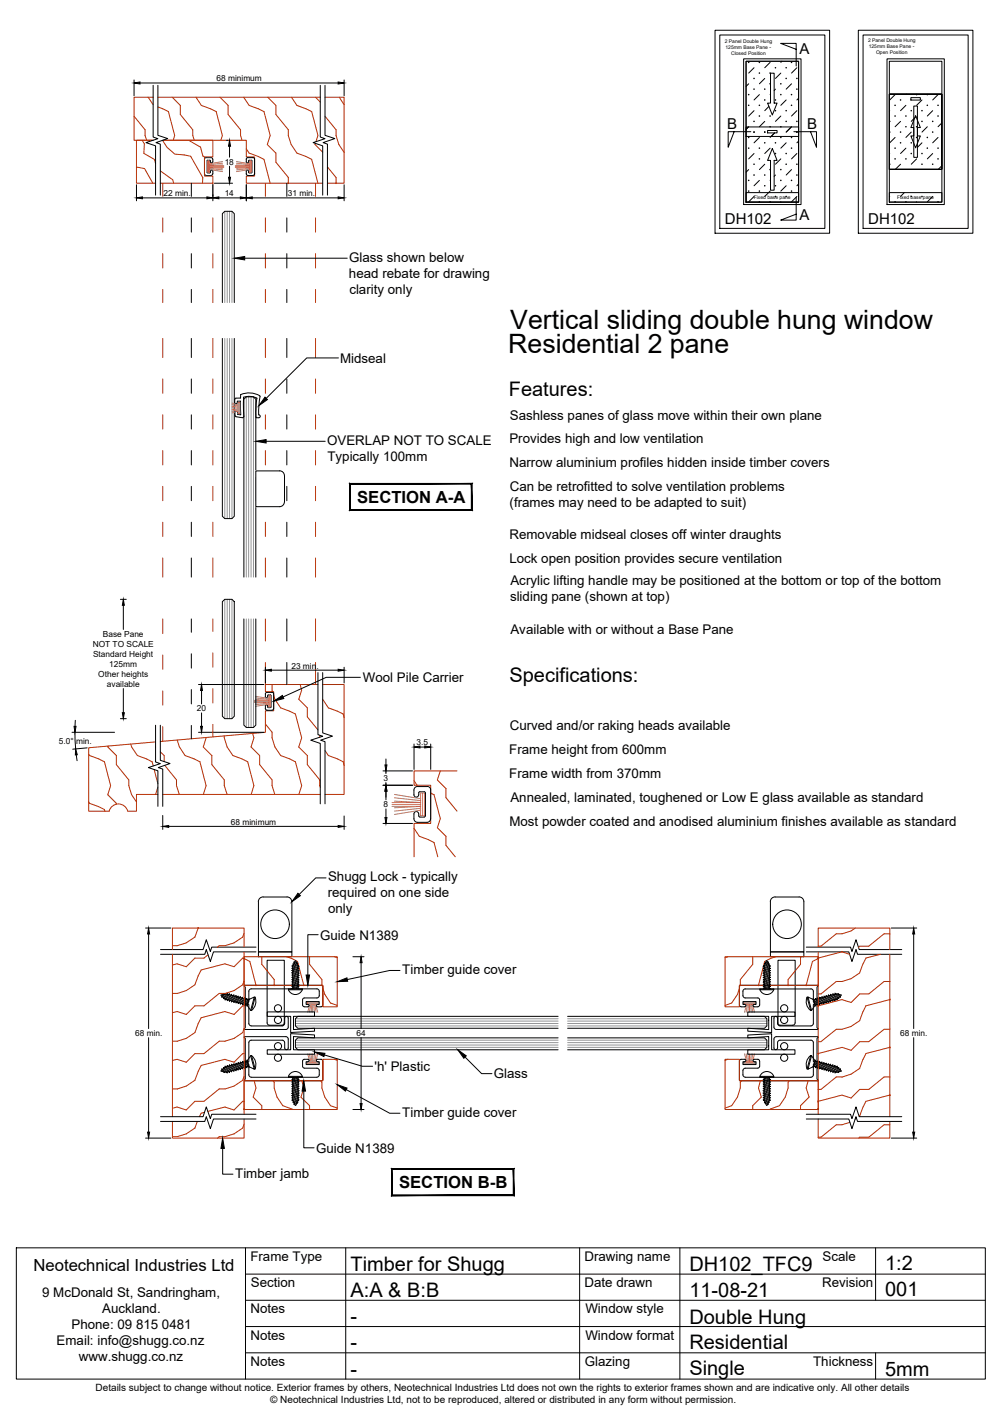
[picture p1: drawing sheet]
<svg xmlns="http://www.w3.org/2000/svg" width="210mm" height="297mm" viewBox="0 0 210 297" stroke-linecap="round" stroke-linejoin="round" font-family="sans-serif">
<!-- layer: APL Notes -->
<g fill="#000" stroke="#000" stroke-width=".21">
<path d="M98.7 101.4v5.4l.2 .1zM98.7 101.4l.2-.1v5.6zM73.4 101.4h25.3l.2-.1zM73.2 101.3h25.7l-25.5 .1zM73.2 101.3l.2 5.5v-5.4zM73.2 101.3l.2 5.5-.2 .1zM73.4 106.8l-.2 .1 25.5-.1zM73.2 106.9l25.5-.1 .2 .1z"/>
<path d="M107.5 245v5.3l.2 .2zM107.5 245l.2-.2v5.7zM82.2 245h25.3l.2-.2zM82 244.8h25.7l-25.5 .2zM82 244.8l.2 5.5v-5.3zM82 244.8l.2 5.5-.2 .2zM82.2 250.3l-.2 .2 25.5-.2zM82 250.5l25.5-.2 .2 .2z"/>
</g>
<!-- layer: Glass -->
<g fill="none" stroke="#939598" stroke-width=".21">
<path d="M47.1 44.3v19.1M47.6 44.3v19.1M48.1 44.3v19.1M48.6 44.3v19.1M47.1 70.9v37.7M47.6 70.9v37.7M48.1 70.9v37.7M48.6 70.9v37.7M51.6 83.1v37.8M52.1 83.1v37.8M52.6 83.1v37.8M53.1 83.1v37.8"/>
<path d="M47.1 125.5v25M47.6 125.5v25M48.1 125.5v25M48.6 125.5v25M51.6 129.7v22.7M52.1 129.7v22.7M52.6 129.7v22.7M53.1 129.7v22.7M61.9 213.9h55M61.9 214.4h55M61.9 214.9h55M61.9 213.4h55"/>
<path d="M61.9 218.9h55M61.9 218.4h55M61.9 217.9h55M61.9 219.4h55M118.9 213.9h41.7M118.9 214.4h41.7M118.9 214.9h41.7M118.9 213.4h41.7M118.9 218.9h41.7M118.9 218.4h41.7M118.9 217.9h41.7M118.9 219.4h41.7"/>
</g>
<g fill="none" stroke="#000" stroke-width=".21">
<path d="M46.6 70.9v37.2l.5 .5h1.5l.5-.5v-37.2M46.6 63.4v-18.6l.5-.5h1.5l.5 .5v18.6M58.6 98.6a1.01 1.01 0 0 1 1 1M58.6 98.6h-5v7.5h5M59.6 99.6v5.5M59.6 105.1a1.01 1.01 0 0 1-1 1M46.6 126l.5-.5h1.5l.5 .5v24l-.5 .5h-1.5l-.5-.5zM51.1 120.9v-37.3l.5-.5h1.5l.5 .5v37.3M51.1 129.7v22.2l.5 .5h1.5l.5-.5v-22.2M56 212h9.9v.9h-4.4v2.8l4.4-.3v.6l-5 .3v-3.4h-4.9zM56 219.9h4.9v-3.4l5 .3v.6l-4.4-.3v2.8h4.4v.9h-9.9zM116.9 212.9h-54.5l-.5 .5v1.5l.5 .5h54.5"/>
<path d="M116.9 217.4h-54.5l-.5 .5v1.5l.5 .5h54.5M118.9 212.9h41.2l.5 .5v1.5l-.5 .5h-41.2M118.9 217.4h41.2l.5 .5v1.5l-.5 .5h-41.2M156.6 212h9.9v.9h-4.9v3.4l-5-.3v-.6l4.4 .3v-2.8h-4.4zM156.6 216.8l5-.3v3.4h4.9v.9h-9.9v-.9h4.4v-2.8l-4.4 .3z"/>
<circle cx="58.2" cy="219.2" r=".75"/>
<circle cx="58.2" cy="213.7" r=".75"/>
<circle cx="58.2" cy="211.2" r=".75"/>
<circle cx="164.3" cy="211.2" r=".75"/>
<circle cx="164.3" cy="213.7" r=".75"/>
<circle cx="164.3" cy="219.2" r=".75"/>
<circle cx="58.2" cy="221.6" r=".75"/>
<circle cx="164.3" cy="221.6" r=".75"/>
</g>
<!-- layer: Text2 -->
<path d="M25.2 125.5h1.3M25.8 126.8v5.1M25.2 150.5h1.3M25.8 144.2v5.1" fill="none" stroke="#000" stroke-width=".21"/>
<path d="M25.8 125.5l.2 1.3h-.4zM25.6 149.3h.4l-.2 1.2z" fill="#000" stroke="#000" stroke-width=".21"/>
<!-- layer: AlumOutline -->
<g fill="none" stroke="#000" stroke-width=".21">
<path d="M40.1 38.4v2.7M60.1 38.4v2.7M40.1 45.6v3M40.1 53.1v3M60.1 45.6v3M60.1 53.1v3M40.1 60.6v2.8M40.1 70.9v4M40.1 79.4v3M60.1 60.6v2.8M60.1 70.9v4M60.1 79.4v3"/>
<path d="M40.1 86.9v3M40.1 94.4v3M60.1 86.9v3M60.1 94.4v3M40.1 101.9v3M40.1 109.4v3M40.1 116.9v4M60.1 101.9v3M60.1 109.4v3M60.1 116.9v4M40.1 129.7v2.7M40.1 137v3"/>
<path d="M60.1 129.7v4.6M60.1 138.8v4.6M40.1 144.4v3.1M40.1 152v2.8M51.2 215.5v.1M51.2 215.7h8.7M52.6 214.9h6.5M59.6 214.4l-.2 .4-.3 .1M59.6 218.4v-.3l-.5-.2-6.7 .1-.3 .4v4l-.3 .3 .3 .3 .1 2.4 .4 .3h1.3l12.5-.1 .4-.2 .1-1.1-.3-.5h-2.8M59.6 213.3v1.1M59.6 213.3a.37 .37 0 0 1 .4-.4 .37 .37 0 0 1 .4 .4M59.9 217.2h.2l.3 .5v1.8a.37 .37 0 0 1-.4 .4 .37 .37 0 0 1-.4-.4v-1.1"/>
<path d="M59.9 217.2h-8.7l.2 .3v8.5l-.2 .4h16.2l.2-.3M60.4 215.2l-.3 .4-.2 .1M60.4 213.3v1.9M63.8 209l-.4 .4v1.1l.4 .4M63.8 209h2.8l.3-.4-.1-1.2-.4-.3-14 .1-.3 .4v2.3l-.3 .2 .3 .3v4l.3 .4 .2 .1M67.6 210.5l-.3 .4h-.8l-.2-.3v-.1l.6-.1v-.6h-2.8v.6h.4l.2 .2-.2 .3h-.7M67.6 206.6l-.2-.2h-16.2l.2 .4v8.5l-.2 .2M67.6 206.7v3.8M156.1 207.1l-.4 .3-.1 .2v1l.3 .4h2.9M156.1 207.2h13.8M158.8 209l.3 .4M158.8 210.9h-.8l-.3-.3 .3-.2h.4v-.6h-2.8v.6l.6 .1v.3l-.9 .1-.4-.2 .1-4.2 16.3-.1 .1 .1-.3 .3v8.5l.3 .2"/>
<path d="M159.1 210.5l-.3 .4M159.1 209.4v1.1M162.1 213.3v1.9M162.1 213.3a.37 .37 0 0 1 .4-.4 .37 .37 0 0 1 .4 .4M162.1 215.2l.3 .4 .2 .1h8.7M162.9 213.3l.1 1.3 .4 .3M163.4 214.9h6.5M169.9 207.1l.4 .3 .1 2.5 .3 .2-.3 .3v4l-.3 .4-.2 .1M171.4 215.5l-.1 .1M63.8 221.9l-.4 .4v1.1l.4 .3M63.8 221.9l.9 .1v.1l-.2 .3M64.5 222.4h-.4v.6h2.8v-.6h-.4"/>
<path d="M67.6 222.3l-.2-.4h-.9l-.2 .2 .2 .3M67.6 222.3v3.9M156 222.4l.2-.3-.2-.2h-.9l-.2 .4v3.8l.2 .3 16.3-.1-.3-.3v-8.5l.2-.3h-8.7l-.4 .2-.1 .3v1.8a.38 .38 0 0 0 .4 .4 .38 .38 0 0 0 .4-.4l.1-1.4 .4-.2 6.7 .1 .3 .4v4l.3 .3-.3 .3-.1 2.4-.4 .3-13.8-.1-.4-.2-.1-1.1 .3-.5h2.9M156 222.4h-.4v.6h2.8v-.6h-.4M158.8 221.9l.3 .4M158.8 221.9l-1 .1-.1 .1 .3 .3M159.1 223.4l-.3 .3M159.1 222.3v1.1"/>
</g>
<!-- layer: Timber 1 -->
<g fill="none" stroke="#b82e00" stroke-width=".21">
<path d="M28.1 24.3l2.3 2.9v1.2l.3 1M28.6 35l1.7 .3 1.7 3.1M29.8 29.4l.4 .7-.1 2M30.2 32.1l2.2 1.3 .2 .9M31 20.4l1.1 1.5M32.1 20.4h-4v9h4h-3.5v9h4M33.1 22.4l2.2 1 1.3 5-.3 1M33.1 20.4h34M33.6 35.8l2.6 1.9 .2 .7M33.6 38.4h11v-1.5h-1.8v-4h1.8v-3.5h-10.5h17.5v3.5h1.7v4h-1.7v1.5h16M34.1 29.4l.9 1.4 1.6 1.5 3.3 .4 2.6 4.5-.1 1.2M34.1 38.4v2.7"/>
<path d="M36.1 20.4l1.7 1.7v1.9l2.6 3.2v1.2l.3 1M39.8 29.4v.2l2.2 1.2 .5 1.9 .3 .2M41.1 20.4l1.1 1.7 3.1 1.3 1.3 5-.3 1M44.6 38.4v2.7M46.1 20.4l1.7 1.7v1.9l2.6 3.2v1.2l.3 1M51 20.4l1.2 1.7 3.1 1.3 1.3 5-.6 1.9 1.8 1.8v1.9l2.6 3.2v1.2M51.6 31.2l.6 .9 3.1 1.3 1.3 5M55.6 38.4v2.7M56.1 20.4l1.7 1.7v1.9l2.6 3.2v1.2l.6 1.9 1.2 1.8 3.1 1.3 1.3 5M61.1 20.4l1.1 1.7 3.1 1.3 1.3 5-.4 1.3M66.1 30l-.1 .3 1.6 1.6M66.1 38.4v2.7"/>
<path d="M66.1 20.4l1 1M68.1 20.4h4v18h-3.5M68.1 24.3l2.3 2.9v1.2l.6 1.9 1.1 1.6M68.6 35l1.8 2.2v1.2M71.1 20.4l1 1.5M34.1 45.6v3M34.1 53.1v3M44.6 45.6v3M44.6 53.1v3M55.6 45.6v3M55.6 53.1v3M66.1 45.6v3"/>
<path d="M66.1 53.1v3M34.1 60.6v2.8M34.1 70.9v4M34.1 79.4v3M44.6 60.6v2.8M44.6 70.9v4M44.6 79.4v3M55.6 60.6v2.8M55.6 70.9v4M55.6 79.4v3M66.1 60.6v2.8M66.1 70.9v4"/>
<path d="M66.1 79.4v3M34.1 86.9v3M34.1 94.4v3M44.6 86.9v3M44.6 94.4v3M55.6 86.9v3M55.6 94.4v3M66.1 86.9v3M66.1 94.4v3M34.1 101.9v3M34.1 109.4v3M34.1 116.9v4"/>
<path d="M44.6 101.9v3M44.6 109.4v3M44.6 116.9v4M55.6 101.9v3M55.6 109.4v3M55.6 116.9v4M66.1 101.9v3M66.1 109.4v3M66.1 116.9v4M34.1 129.7v3M34.1 137.2v3M44.6 129.7v2.6"/>
<path d="M44.6 136.8v2.9M55.6 129.7v4.6M55.6 138.8v4.6M66.1 129.7v4.6M66.1 138.8v4.6M18.6 158l.2 .3 3.1 1.3 1.3 5-.6 1.9 1.8 1.8v.2M22.6 156.3v.2l1.8 1.8v1.9l2.6 3.2v1.2l.6 1.9 1 1.5M27.4 155.9l.2 .6 1.2 1.8 3.1 1.3 .2 .9M32.6 156.5h.1M32.6 155.4l-14 1.2v13.3h4.3M33.6 157.5l.8 .8v1.2M34.1 144.7v3"/>
<path d="M34.1 152.2v3.1M37.1 155l.5 1.5 1.2 1.8 3.1 1.3 1.3 5-.6 1.8M43.2 154.5l-.6 2 1.8 1.8v1.9l2.6 3.2v1.2l.6 1.8M44.6 144.3v3M44.6 151.8v2.6M47 154.1l.6 2.4 1.2 1.8 3.1 1.3 1.3 5-.6 1.8M52.9 153.6l.3 1-.6 1.9 1.8 1.8v1.9l2.6 3.2v1.2l.6 1.8M55.6 151.7l1.4 1.7v1.2l.6 1.9 1.2 1.8 3.1 1.3 1.3 5-.6 1.8M57 143.4l.1 1.5M57.3 145.7l.3 .8 1.2 1.8 3.1 1.3 1.3 5-.6 1.9 1.8 1.8v1.9l2.6 3.2 .1 1.5M62.9 143.4l.3 1.2-.6 1.9 1.8 1.8v1.9l2.2 2.7M66.6 143.4h-11v1.5h1.7v4h-1.7v4.5l-22 1.9"/>
<path d="M67 154v.4M67.6 143.4h4.5v23h-4M67.6 146.5l1.2 1.8 3.1 1.3 .2 .8M68.1 157.2l.7 1.1 3.1 1.3 .2 .8M18.6 168l.2 .3 3.1 1.3 .1 .4M22.9 169.9a2 2 0 0 1 1.9-1.5 2 2 0 0 1 1.9 1.5M32.3 161.2l.8 3M33.1 166.4h-4.5v3.5h-1.8M33.1 164.9l-.5 1.5M34.1 166.4h33M34.5 160.3l2.5 3.1v1.2l.6 1.8M86.7 173.5l1.1 1.7 3.1 1.3 .8 3"/>
<path d="M86.7 163.5l.7 1M90.2 166.1l.7 .4 1.3 5-.6 1.9 1.8 1.8v1.9l2 2.4M92.2 161.5l-.6 1.9 1.8 1.8v1.9l2.3 2.8M95.7 161.5h-9v3h3.5v8h-3.5v7M36.1 199.9v34M41.5 194.4l-.7 1.9-1.8 1.2-1.9 .6h-1M51.1 198.4v-4h-15v4.5M51.1 195.5l-.3 .8-1.8 1.2-1.9 .6h-1.2l-.3 .3M51.1 199.4v34M171.4 198.4v-4h15v4.5M171.4 198.2h.6M171.4 199.4v34"/>
<path d="M176.4 199.4l-5 1.3M176.4 199.4l1.6 .5M178.3 195l-1.9 .6h-1.2l-3.2 2.6M179.2 194.4l-.9 .6M179.3 199h.1M182 198.2h-1.9l-.3 .2M184.4 199.9l-3 .8-1.3 3.1-1.8 1.2-1.9 .6h-1.2l-3.2 2.6h-.6M186.4 195.6h-1.2l-3.2 2.6M186.4 199.9v34M43.6 200l-.9 .7h-1.9l-1.8 1.8-1.9-.6-1 .2M51.1 200.4h19.5v10.5h-3v-4.5h-16.5zM51.1 200.8l1.2 .6 1.3 5"/>
<path d="M51.1 200.7h-.3l-1.8 1.8-1.9-.6-5 1.3-1.3 3.1-1.8 1.2-1.9 .6h-1M51.1 210.7h-.3l-1.8 1.8-1.9-.6-5 1.3-1.3 3.1-1.8 1.2-1.9 .6h-1M51.1 205.5l-.3 .8-1.8 1.2-1.9 .6h-1.2l-3.2 2.6h-1.9l-1.8 1.8-1.9-.6-1 .2M51.1 215.5l-.3 .8-1.8 1.2-1.9 .6h-1.2l-3.2 2.6h-1.9l-1.8 1.8-1.9-.6-1 .3M54.8 200.4v1.6l2.6 3.2v1.2M60.1 200.4l2.2 1 1.3 5M64.8 200.4v1.6l2.6 3.2v1.2M67.6 207l.4 1.3 1.2 1.8 1.4 .5M70.1 200.4l.5 .2M151.9 200.4h19.5v6h-16.5v4.5h-3zM152.5 200.4l-.6 .2M154.9 207l-.4 1.3-1.2 1.8-1.4 .5"/>
<path d="M157.7 200.4v1.6l-2.6 3.2v1.2M162.5 200.4l-2.3 1-1.3 5M167.7 200.4v1.6l-2.6 3.2v1.2M171.4 200.8l-1.2 .6-1.3 5M171.4 218.2h.6M176.4 209.4l-5 1.3M178.3 215l-1.9 .6h-1.2l-3.2 2.6M182 218.2h-1.9l-1.8 1.8-1.9-.6-5 1.3M186.4 209.4l-5 1.3-1.3 3.1-1.8 1.2M186.4 219.4l-5 1.3-1.3 3.1-1.8 1.2-1.9 .6h-1.2l-3.2 2.6h-.6M186.4 205.6h-1.2l-3.2 2.6h-1.9l-1.8 1.8-1.9-.6M186.4 215.6h-1.2l-3.2 2.6"/>
<path d="M36.1 228.1h1M41.3 234.9l-.5 1.4-1.8 1.2-1.9 .6h-1M42.8 233l-.7 .2-.3 .7M47.1 228.1h-1.2l-3.2 2.6h-1.9l-1.8 1.8-1.9-.6-1 .3M51.1 226.4h16.5v-4.5h3v10.5h-19.5zM51.1 234.4v4h-15v-3.5M51.1 232.3l.2 .1M51.1 220.7h-.3l-1.8 1.8-1.9-.6-5 1.3-1.3 3.1-1.8 1.2-1.9 .6M51.1 230.7h-.3l-1.8 1.8-1.9-.6-3.6 .9M51.1 235.5l-.3 .8-1.8 1.2-1.9 .6h-1.2l-.3 .3M51.1 225.5l-.3 .8-1.8 1.2-1.9 .6M53.2 226.4l.4 1.5-.6 1.9 1.8 1.8v.8"/>
<path d="M57.2 226.4l.2 .3v1.2l.6 1.9 1.2 1.8 2.1 .8M63 229.8l1.8 1.8v.8M63.2 226.4l.4 1.5-.6 1.9M67.2 226.4l.2 .3v1.2l.6 1.9 1.2 1.8 1.4 .5M70.1 221.9l.5 .2M151.9 221.9h3v4.5h16.5v6h-19.5zM152.5 221.9l-.6 .2M155.3 226.4l-.2 .3v1.2l-.6 1.9-1.2 1.8-1.4 .5M159.3 226.4l-.4 1.5 .6 1.9-1.8 1.8v.8M165.3 226.4l-.2 .3v1.2l-.6 1.9-1.2 1.8-2.1 .8M169.3 226.4l-.4 1.5 .6 1.9-1.8 1.8v.8M171.4 234.4v4h15v-3.5"/>
<path d="M171.4 232.3l-.2 .1M176.4 229.4l-5 1.3M178 235.1l-1.6 .5h-1.2l-3.2 2.6h-.6M179.4 234.3l-.3 .1M186.4 229.4l-5 1.3-1.4 3.2M186.4 225.6h-1.2l-3.2 2.6h-1.9l-1.8 1.8-1.9-.6M186.4 235.6h-1.2l-3.2 2.6h-1.9l-.2 .2"/>
</g>
<!-- layer: Components -->
<g fill="none" stroke="#000" stroke-width=".21">
<path d="M43.2 33l-.4 .4 .1 3.2 .3 .2 1.2-.1a.86 .86 0 0 0 .1-1h-.3l-.1 .4M43.2 33h1M43.5 36.2h.5M44.1 33.7l-.6-.1-.1 .1v2.4l.1 .1M44.1 36.1l-.2 .1M44.2 33l.4 .4M44.6 33.4l-.1 .7h-.3l-.1-.4M51.6 33.4v.7h.2l.3-.2M51.9 33l-.3 .4M52 33h1M52.1 35.9l.1 .3M52.2 36.2h.5"/>
<path d="M52.8 36.1l-.2 .1M52.8 33.7l-.7-.1v.3M52.8 33.7v2.4M53 33l.3 .4v3.2l-.3 .2-1.2-.1a.86 .86 0 0 1-.2-1l.2-.1 .3 .3M49.2 84.3l.2 .3M49.4 84.6h.1M49.5 86.2l-.3 .2 .1 .8 1.5 .3 .3-.3M49.5 86.2h.1M49.5 86.2l.3 .2v.4M49.8 86.7v.1M49.8 86.8l.6 .1M50.3 84l-.6 .1v.3l-.3 .2"/>
<path d="M50.3 84l.1 2.9M50.4 82.7a4 4 0 0 1 4.1 .4l-.3 3.7M50.4 82.7v.7l-1.1 .1-.1 .9M54.2 86.9h.1M54.2 86.9l.3 .2-.1 .4h-.7l-.1-2.1 .2-2a3.4 3.4 0 0 0-2.8-.2l.1 4M55.6 145.4l.2-.3 1.2-.1 .3 .4v3.2l-.3 .2h-1l-.4-.4M55.6 147.9l.2-.3 .2 .1 .2 .5M55.6 145.9l.2 .2 .3-.2v-.3h.5l.2 .1v2.4l-.2 .1M55.6 145.4v.5M55.6 147.9v.5M56.2 148.2h.5M88 171.1h-.2l-.1-.6a.5 .5 0 0 0-.5-.5 .5 .5 0 0 0-.5 .5v1a.75 .75 0 0 0 .8 .8h2a.75 .75 0 0 0 .7-.8"/>
<path d="M88 165.8l-.3 .3M88 165.9l.9-.1 .2 .3M89.1 170.9l-.2 .2-.9 .1M89.1 166.1v4.8M90.2 165.5a.71 .71 0 0 0-.7-.8l-2 .1a.72 .72 0 0 0-.8 .7v1a.5 .5 0 0 0 .5 .5 .5 .5 0 0 0 .5-.5v-.4M90.2 165.5v6M46.8 208.3l-.5 .1 .2 .5 .5-.8-.5 .6M46.9 209.1l.3 .2M47.2 209.3v.2l.2-.2M47.4 209.3l.2 .1M47.4 208.2l-.6 .8-.2-.2M47.4 208.2l.2-.2v.3"/>
<path d="M47.4 208.2l-.4 .1M47.6 208.3l-.8 .9v-.2M47.6 208.3h.2M47.6 209.4v.2l.2-.1M47.8 208.3l.3-.1-.1 .2M47.8 208.3l-.6 1M47.8 209.5h.3M48 208.4l-.6 .9M48 208.4l.3 .1M48.1 209.5v.2l.2-.1M48.3 209.6h.2v.3l.2-.2M48.5 208.5l-.7 1"/>
<path d="M48.7 209.7l.3 .1v.2l.2-.2M48.8 208.6l-.3-.1v-.2l-.9 1.1M48.8 208.6l.2-.2-.1 .2 .3 .1 .3-.2-.8 1.2M48.8 208.6l-.7 .9M48.9 208.6l-.6 1M49.2 208.7l-.7 .9M49.2 209.8l.2 .1M49.4 208.8h.3l-.7 1M49.4 209.9v.2l.2-.2M49.6 209.9l.3 .1M49.7 208.8l.2-.2v.3M49.9 208.9h.2l.3-.1-.1 .2"/>
<path d="M49.9 208.9l-.7 .9M49.9 210v.2l.2-.1M50.1 210.1h.3M50.1 208.9l-.7 1M50.3 209l.3 .1M50.3 209l-.7 .9M50.4 210.1l-.1 .3 .3-.2M50.6 209.1l.2-.2v.2M50.6 210.2l.2 .1M50.6 209.1l-.7 .9M50.8 209.1l.2 .1M50.8 209.1l-.7 1"/>
<path d="M50.8 210.3v.2l.2-.2 .3 .1M51 209.2l.3-.2-.1 .2M51 209.2l-.6 .9M51.2 209.2l.3 .1M51.2 209.2l-.6 1M51.3 210.4v.2l.2-.2M51.5 209.3l.2-.1v.2h.3M51.5 210.4l.2 .1M51.5 209.3l-.7 1M51.7 209.4l-.7 .9M51.7 210.5v.2h.1M51.9 210.3l-.2 .2"/>
<path d="M52 209.4l-.7 1M52.1 209.5l-.6 .9M52.1 209.4l1.2-.5-.8 2.8-.7-1.1zM52.2 209.3l-.2 .1M52.5 211.7h.2M53.3 208.9h.1M53.4 208.9a2.34 2.34 0 0 1-.7 2.8M53.4 208.9l-.7 2.8M60.4 207.3a1.56 1.56 0 0 0 1.5 1 1.56 1.56 0 0 0 1.4-1M60.4 207.1h2.9v.2h-2.9zM61.3 202.8l1.1 .4 .2 .2h-.2v.3M61.3 203.5v.2l-.2 .1 .2 .1"/>
<path d="M61.3 202.3h-.2l.2 .2M61.3 202.8h-.2l.2 .2M61.3 204.7h-.2l.2 .2M61.3 205.2h-.2l.2 .2M61.3 205.6l-.2 .1 .2 .1M61.3 206.6h-.2l.2 .2M61.3 206.1h-.2l.2 .2v.3M61.3 206.1l1.1 .4 .2 .2h-.2v.3M61.3 203.9v.3h-.2l.2 .2M61.3 204.2l1.1 .4v-.3M61.3 203.5l1.1 .4M61.3 203.7l1.1 .4"/>
<path d="M61.3 203l1.1 .4M61.3 203.2l1.1 .5M61.3 202.5l1.1 .4M61.3 202.3l1.1 .4M61.3 203.2l-.2 .1 .2 .2M61.3 202.5v.3M61.3 203v.2M61.3 204.4v.3M61.3 204.9v.3M61.3 205.4v.2M61.3 205.8v.3M61.3 206.8v.2"/>
<path d="M61.3 207l-.2 .1h.1M61.3 205.4l1.1 .3M61.3 205.2l1.1 .4M61.3 204.9l1.1 .4M61.3 204.7l1.1 .4M61.3 205.8l1.1 .4M61.3 205.6l1.1 .4M61.3 206.3l1.1 .4M61.3 206.6l1.1 .4M61.3 206.8l1.1 .3M61.3 207l.3 .1M61.3 204.4l1.1 .4"/>
<path d="M61.5 201.9h-.2l.2 .2M61.5 202.1l.9 .3M61.5 202.1l-.2 .2M61.7 201.5l.5 .2M61.7 201.7l.5 .2M62.2 201.7l-.4-.4-.3 .3 .2 .1-.2 .2 .9 .3M62.2 201.7l.2 .2h-.2M62.2 201.9l.2 .3M62.4 202.2l.2 .2h-.2M62.4 202.7l.2 .2h-.2M62.4 203.7l.2 .2h-.2v.2l.2 .2-1.3-.4M62.4 204.6l.2 .2h-.2"/>
<path d="M62.4 204.8v.3l.2 .2h-.2M62.4 205.6l.2 .1h-.2M62.4 206l.2 .2h-.2M62.4 202.4v.3M62.4 202.9v.3M62.4 205.3v.3M62.4 205.7v.3M62.4 206.2v.2M62.4 207l.2 .1M159.2 207.3a1.56 1.56 0 0 0 1.4 1 1.56 1.56 0 0 0 1.5-1M159.2 207.2h2.9v.1h-2.9zM160.1 202.2l-.2 .2h.2"/>
<path d="M160.1 202.7l-.2 .2h.2M160.1 203.7l-.2 .2h.2v.2l-.2 .2 1.3-.4M160.1 204.6l-.2 .2h.2M160.1 204.8v.3l-.2 .2h.2M160.1 205.6l-.2 .1h.2M160.1 206l-.2 .2h.2M160.1 202.4v.3M160.1 202.9v.3M160.1 205.3v.3M160.1 205.7v.3M160.1 206.2v.2M160.1 207l-.2 .2"/>
<path d="M160.3 201.7l.4-.4 .3 .3-.2 .1 .2 .2-.9 .3M160.3 201.7l-.2 .2h.2M160.3 201.9l-.2 .3M160.8 201.5l-.5 .2M160.8 201.7l-.5 .2M161 201.9h.2l-.2 .2M161 202.1l-.9 .3M161 202.1l.2 .2M161.2 202.8l-1.1 .4-.2 .2h.2v.3M161.2 203.5v.2l.2 .1-.2 .1M161.2 202.3h.2l-.2 .2M161.2 202.8h.2l-.2 .2"/>
<path d="M161.2 204.7h.2l-.2 .2M161.2 205.2h.2l-.2 .2M161.2 205.6l.2 .1-.2 .1M161.2 206.6h.2l-.2 .2M161.2 206.1h.2l-.2 .2v.3M161.2 206.1l-1.3 .6h.2v.3M161.2 203.9v.3h.2l-.2 .2M161.2 204.2l-1.1 .4v-.3M161.2 203.5l-1.1 .4M161.2 203.7l-1.1 .4M161.2 203l-1.1 .4M161.2 203.2l-1.1 .5"/>
<path d="M161.2 202.5l-1.1 .4M161.2 202.3l-1.1 .4M161.2 203.2l.2 .1-.2 .2M161.2 202.5v.3M161.2 203v.2M161.2 204.4v.3M161.2 204.9v.3M161.2 205.4v.2M161.2 205.8v.3M161.2 206.8v.2M161.2 207l.2 .1-.1 .1M161.2 205.4l-1.1 .3"/>
<path d="M161.2 205.2l-1.1 .4M161.2 204.9l-1.1 .4M161.2 204.7l-1.1 .4M161.2 205.8l-1.1 .4M161.2 205.6l-1.1 .4M161.2 206.3l-1.1 .4M161.2 206.6l-1.1 .4M161.2 206.8l-1 .4M161.2 207l-.3 .2M161.2 204.4l-1.1 .4M169.1 208.9a2.34 2.34 0 0 0 .7 2.8M169.1 208.9l.7 2.8"/>
<path d="M169.3 208.9l1.1 .5 .3 1.2-.7 1.1zM169.3 208.9h-.2M170 211.7h-.2M170.3 209.3l.3 .1M170.4 209.5l.6 .9M170.6 209.4l.7 1M170.6 210.3l.2 .2M170.8 210.5v.2h-.1M170.9 209.4l.6 .9M171 209.3l-.2-.1 .1 .2h-.3M171 209.3l.7 1M171 210.4l-.2 .1"/>
<path d="M171.3 210.4v.2l-.3-.2M171.3 209.2l-.3 .1M171.3 209.2l.7 1M171.5 209.2l-.3-.2 .1 .2M171.5 209.2l.7 .9M171.7 210.3v.2l-.2-.2-.2 .1M171.8 209.1l-.3 .1M171.8 209.1l.6 1M172 209.1l-.3-.2 .1 .2M172 210.2l-.3 .1M172 209.1l.6 .9M172.2 210.1v.3l-.2-.2"/>
<path d="M172.2 209l-.2 .1M172.2 209l.7 .9M172.4 208.9l.7 1M172.4 210.1h-.2M172.6 210v.2l-.2-.1M172.7 208.9h-.3l-.2-.1v.2M172.7 208.9l.6 .9M172.9 208.8l-.3-.2 .1 .3M172.9 209.9l-.3 .1M173.1 209.9v.2l-.2-.2M173.1 208.8h-.2l.6 1M173.3 208.7l.7 .9"/>
<path d="M173.3 209.8l-.2 .1M173.6 208.6l.6 1M173.8 208.6l.2-.1v-.2l.2 .2 .7 .9M173.8 208.6l-.3-.2 .1 .2-.5-.1 .7 1.2M173.8 208.6l.6 .9M173.8 209.7l-.3 .1 .1 .2-.3-.2M174 208.5l.7 1M174.2 209.6h-.2v.3l-.2-.2M174.4 209.5l.1 .2-.3-.1M174.5 208.4l.7 .9M174.5 208.4l-.3 .1M174.7 208.3l-.3-.1 .1 .2"/>
<path d="M174.7 208.3l.7 1M174.7 209.5h-.3M174.9 209.4v.2l-.2-.1M175 208.3l.7 .9v-.2M175 208.3h-.3M175.1 208.2l.6 .8 .2-.2M175.1 208.2l-.2-.2 .1 .3M175.1 208.2l.4 .1M175.2 209.3l-.3 .1M175.4 209.3v.2l-.2-.2M175.6 209.1l-.2 .2M175.8 208.3l.4 .1-.1 .5-.6-.8 .5 .6"/>
<path d="M46.5 224.1l.5 .6-.5-.8-.2 .5 .5 .1M46.6 224l.2-.2 .6 .8M46.8 223.8v-.2l.8 1M47 224.5l.4 .1M47.2 223.5l.6 1M47.2 223.5l-.3 .2M47.4 223.5l-.2-.2v.2M47.4 223.5l.6 .9M47.6 224.6v.2l-.2-.2M47.6 223.4l.9 1.1v-.2l.3-.1M47.6 223.4l-.2 .1M47.8 223.4l-.2-.2v.2"/>
<path d="M47.8 223.4l.7 .9M47.8 224.5l-.2 .1M48 224.4l.1 .2-.3-.1M48.1 223.3l.7 .9M48.1 223.3l-.3 .1M48.3 223.2l.6 1M48.3 224.4h-.3M48.3 223.2l-.2-.1v.2M48.5 223.2l.7 .9M48.7 223.1l-.2-.2v.3h-.2M48.7 223.1l.8 1.2-.3-.2-.3 .1 .1 .2-.2-.2M49 223l.7 1-.3 .1"/>
<path d="M49.2 223l-.2-.2v.2l-.3 .1M49.2 223l.7 1M49.4 222.9l.7 1M49.4 222.9l-.2 .1M49.6 222.9l-.2-.2v.2M49.6 222.9l.7 .9M49.9 224v.2l-.2-.2M49.9 222.8l-.3 .1M49.9 222.8l.7 .9M50.1 222.7l-.2-.1v.2M50.1 222.7l.7 1M50.3 223.8l.1 .2-.3-.1-.2 .1"/>
<path d="M50.4 222.7h-.3M50.4 222.7l.6 .9M50.6 222.6l-.3-.2 .1 .3M50.6 223.7l-.3 .1M50.6 222.6l.6 1M50.8 223.7v.2l-.2-.2M50.8 222.6h-.2M50.8 222.6l.7 .9M51 222.5l.7 .9M51 223.6l-.2 .1M51.2 223.6l.1 .2-.3-.2M51.3 222.4l-.3 .1-.2-.2v.3"/>
<path d="M51.3 222.4l.7 1M51.5 222.4l-.2-.2v.2M51.5 223.5l-.3 .1M51.5 222.4l.6 .9M51.7 222.3l-.2 .1M51.7 222.3l.2 .3M51.8 222.2l-.1-.1v.2M52 223.4h-.3v.3l-.2-.2M52 223.4l.2 .1M52.5 221.2l.8 2.8-1.2-.6-.3-1.2zM52.7 221.1a2.34 2.34 0 0 1 .7 2.8M52.7 221.1l.7 2.8"/>
<path d="M52.7 221.1l-.2 .1M53.4 223.9l-.1 .1M60.4 225.5a1.56 1.56 0 0 1 1.5-1 1.56 1.56 0 0 1 1.4 1M60.4 225.5h2.9v.2h-2.9zM61.2 225.7h-.1l.2 .1M61.3 228.9l-.2 .2h.2v.2M61.3 230.3l-.2 .2h.2M61.3 229.8l-.2 .2h.2M61.3 228.9l1.3-.4-.2 .2v.3h.2l-.2 .2M61.3 227.9l-.2 .2h.2M61.3 227.4l-.2 .2 .2 .1M61.3 227l-.2 .1 .2 .1"/>
<path d="M61.3 226l-.2 .2h.2M61.3 226.2v.3l-.2 .2h.2M61.3 228.4l-.2 .2h.2v.3M61.3 225.8v.2M61.3 226.7v.3M61.3 227.2v.2M61.3 227.7v.2M61.3 228.1v.3M61.3 229.6v.2M61.3 230v.3M61.3 229.3l-.2 .2 .2 .1M61.3 230.5l.2 .2"/>
<path d="M61.5 230.7l-.2 .2h.2M61.6 225.7l-.3 .1M62.2 230.9h.2l-.2 .2M62.2 231.1l-.5 .2M62.2 230.9l-.5 .2M62.4 225.7l-1.1 .3M62.4 230.6l-.9 .3 .2 .2-.2 .2 .4 .2 .3-.4M62.4 229.2v.2h.2l-.2 .2-1.1 .4M62.4 230.4h.2l-.2 .2M62.4 229.9h.2l-.2 .2M62.4 228h.2l-.2 .2M62.4 227.5h.2l-.2 .2v.3"/>
<path d="M62.4 227.1h.2l-.2 .2M62.4 226.6h.2l-.2 .2M62.4 225.8v.3h.2l-.2 .2-1.1 .4M62.4 228.5v-.3l-1.1 .4M62.4 226.4v.2M62.4 226.8v.3M62.4 227.3v.2M62.4 229.6v.3M62.4 230.1v.3M62.4 229l-1.1 .3M62.4 228.7l-1.1 .4M62.4 230.4l-.9 .3"/>
<path d="M62.4 229.4l-1.1 .4M62.4 229.2l-1.1 .4M62.4 229.9l-1.1 .4M62.4 230.1l-1.1 .4M62.4 230.6l-.2 .3M62.4 227.1l-1.1 .3M62.4 227.3l-1.1 .4M62.4 227.5l-1.1 .4M62.4 227.7l-1.1 .4M62.4 226.6l-1.1 .4M62.4 226.8l-1.1 .4M62.4 226.1l-1.1 .4"/>
<path d="M62.4 225.8l-1.1 .4M62.4 228l-1.1 .4M62.6 225.7l-.2 .1M159.2 225.5a1.56 1.56 0 0 1 1.4-1 1.56 1.56 0 0 1 1.5 1M159.2 225.5h2.9v.2h-2.9zM159.9 225.7l.2 .1M160.1 230.6l.9 .3-.2 .2 .2 .2-.4 .2-.3-.4M160.1 229.2v.2h-.2l1.3 .6M160.1 230.4h-.2l.2 .2M160.1 229.9h-.2l.2 .2M160.1 228h-.2l.2 .2M160.1 227.5h-.2l.2 .2v.3"/>
<path d="M160.1 227.1h-.2l.2 .2M160.1 226.6h-.2l.2 .2M160.1 225.8v.3h-.2l1.3 .6M160.1 228.5v-.3l1.1 .4M160.1 226.4v.2M160.1 226.8v.3M160.1 227.3v.2M160.1 229.6v.3M160.1 230.1v.3M160.1 229l1.1 .3M160.1 228.7l1.1 .4M160.1 230.4l.9 .3"/>
<path d="M160.1 229.4l1.1 .4M160.1 229.2l1.1 .4M160.1 229.9l1.1 .4M160.1 230.1l1.1 .4M160.1 230.6l.2 .3M160.1 227.1l1.1 .3M160.1 227.3l1.1 .4M160.1 227.5l1.1 .4M160.1 227.7l1.1 .4M160.1 226.6l1.1 .4M160.1 226.8l1.1 .4M160.1 226.1l1.1 .4"/>
<path d="M160.1 225.8l1.1 .4M160.1 228l1.1 .4M160.2 225.7l1 .3M160.3 230.9h-.2l.2 .2M160.3 231.1l.5 .2M160.3 230.9l.5 .2M160.9 225.7l.3 .1M161 230.7l.2 .2h-.2M161.2 228.9l.2 .2h-.2v.2M161.2 230.3l.2 .2h-.2M161.2 229.8l.2 .2h-.2M161.2 228.9l-1.3-.4 .2 .2v.3h-.2l.2 .2"/>
<path d="M161.2 227.9l.2 .2h-.2M161.2 227.4l.2 .2-.2 .1M161.2 227l.2 .1-.2 .1M161.2 226l.2 .2h-.2M161.2 226.2v.3l.2 .2h-.2M161.2 228.4l.2 .2h-.2v.3M161.2 225.8v.2M161.2 226.7v.3M161.2 227.2v.2M161.2 227.7v.2M161.2 228.1v.3M161.2 229.6v.2"/>
<path d="M161.2 230v.3M161.2 229.3l.2 .2-.2 .1M161.2 230.5l-.2 .2M161.3 225.7h.1l-.2 .1M169.1 223.9l.2 .1M169.8 221.1a2.34 2.34 0 0 0-.7 2.8M169.8 221.1l-.7 2.8M169.8 221.1l.2 .1M170 221.2l-.7 2.8 1.1-.6M170 221.2l.7 1-.3 1.2M170.6 223.4h.3l-.1 .3 .2-.2M170.6 223.4l-.3 .1"/>
<path d="M170.7 222.2l.1-.1v.2M170.8 222.3l.2 .1M170.8 222.3l-.2 .3M171 223.5l.3 .1M171 222.4l.3-.2v.2M171 222.4l-.6 .9M171.3 222.4l.2 .1 .2-.2v.3M171.3 222.4l-.7 1M171.3 223.6l-.1 .2 .3-.2M171.5 223.6l.3 .1M171.5 222.5l-.6 .9M171.7 222.6h.3"/>
<path d="M171.7 222.6l-.7 .9M171.8 223.7l-.1 .2 .3-.2M172 222.6l.2-.2v.3M172 223.7l.2 .1M172 222.6l-.7 1M172.2 222.7h.2M172.2 222.7l-.7 .9M172.2 223.8v.2l.2-.1 .3 .1M172.4 222.7l.2-.1v.2M172.4 222.7l-.6 1M172.6 222.8l.3 .1M172.6 222.8l-.6 .9"/>
<path d="M172.7 224l-.1 .2 .3-.2M172.9 222.9l.2-.2v.2M172.9 222.9l-.7 .9M173.1 222.9l-.7 1M173.1 222.9l.2 .1M173.3 223l.3-.2-.1 .2 .3 .1M173.3 223l-.6 1M173.5 223l-.6 1 .2 .1M173.8 223.1l.2-.2v.3h.2M173.8 223.1l-.7 1.2 .2-.2 .3 .1-.1 .2 .3-.2M174 223.2l-.7 .9M174.2 223.2l-.6 1"/>
<path d="M174.2 224.4h.3M174.2 223.2l.3-.1-.1 .2M174.4 223.3l-.6 .9M174.4 223.3l.3 .1M174.5 224.4l-.1 .2 .3-.1M174.7 223.4l.2-.2v.2M174.7 223.4l-.7 .9M174.7 224.5l.3 .1M174.9 223.4l-.7 1-.2 .1v-.2l-.2-.1M174.9 223.4l.3 .1M175 224.6l-.1 .2 .2-.2M175.2 223.5l.2-.2v.2"/>
<path d="M175.2 223.5l-.7 .9M175.4 223.5l-.7 1M175.4 223.5l.2 .2M175.5 224.5l-.4 .1M175.7 223.8v-.2l-.7 1M175.9 224l-.2-.2-.6 .8M176 224.1l-.5 .6 .6-.8 .1 .5-.4 .1"/>
</g>
<!-- layer: WeatherStrip -->
<g fill="none" stroke="#b85c73" stroke-width=".21">
<path d="M43.5 33.7h.4v2.4h-.4zM43.7 33.7v2.4M43.9 34.9h3M43.9 35.5l2.7 .4M43.9 35.3l2.7 .3M46.6 34.6l-2.7 .1h3M46.6 33.9l-2.7 .4M46.6 34.2l-2.7 .3M46.9 35.1h-3l2.7 .1M49.3 34.9h3M49.3 35.1h3l-2.8 .1M49.5 34.6l2.8 .1h-3"/>
<path d="M49.5 33.9l2.8 .4M49.5 34.2l2.8 .3M52.3 33.7h.4v2.4h-.4zM52.3 35.5l-2.8 .4M52.3 35.3l-2.8 .3M52.5 33.7v2.4M48.6 84.4l1.3 .5M48.6 84.8l1.3 .3M48.6 85.1l1.3 .2M48.6 85.5h1.3M49.9 84.3h.4v2.4h-.4zM49.9 86.1l-1.3 .4"/>
<path d="M49.9 85.9l-1.3 .3M49.9 85.7l-1.3 .1M50.1 84.3v2.4M53.3 146.9h3M53.3 147.1h3l-2.8 .2M53.5 146.6l2.8 .1h-3M53.5 145.9l2.8 .4M53.5 146.2l2.8 .3M56.3 145.7h.4v2.4h-.4zM56.3 147.5l-2.8 .5M56.3 147.3l-2.8 .3M56.5 145.7v2.4"/>
<path d="M82.1 168.5h6M82.1 168.9h6l-5.5 .3M82.6 167.8l5.5 .3h-6M82.6 166.4l5.5 .9M82.6 167.1l5.5 .6M88.1 166.1h.8v4.8h-.8zM88.1 169.7l-5.5 .9M88.1 169.3l-5.5 .6M88.5 166.1v4.8M64.3 209.9h2.4v.4h-2.4zM64.3 210.1h2.4M64.9 210.3l-.4 1.8"/>
<path d="M65.1 210.3l-.3 1.8M65.3 210.3l-.1 1.8M65.5 210.3v1.8M65.7 210.3l.2 1.8M65.9 210.3l.3 1.8M66.1 210.3l.5 1.8M155.8 209.9h2.4v.4h-2.4zM155.8 210.1h2.4M156.4 210.3l-.4 1.8M156.6 210.3l-.3 1.8M156.8 210.3l-.1 1.8M157 210.3v1.8"/>
<path d="M157.2 210.3l.2 1.8M157.4 210.3l.3 1.8M157.6 210.3l.5 1.8M64.3 222.5h2.4v.4h-2.4zM64.3 222.7h2.4M64.5 220.8l.4 1.7M64.8 220.8l.3 1.7M65.2 220.8l.1 1.7M65.5 220.8v1.7M65.9 220.8l-.2 1.7M66.2 220.8l-.3 1.7M66.6 220.8l-.5 1.7"/>
<path d="M155.8 222.5h2.4v.4h-2.4zM155.8 222.7h2.4M156 220.8l.4 1.7M156.3 220.8l.3 1.7M156.7 220.8l.1 1.7M157 220.8v1.7M157.4 220.8l-.2 1.7M157.7 220.8l-.3 1.7M158.1 220.8l-.5 1.7"/>
</g>
<!-- layer: Glass -->
<g fill="#fff" stroke="#fff" stroke-width=".21">
<path d="M53.6 98.6h5.2zM53.6 98.6h5.2z"/>
<path d="M53.6 98.6l5.3 .1zM53.6 98.6l5.3 .1z"/>
<path d="M53.6 98.7l5.5 .1zM53.6 98.7l5.5 .1z"/>
<path d="M53.6 98.8l5.6 .1zM53.6 98.8l5.6 .1h-5.6z"/>
<path d="M53.6 98.9l5.8 .1-.2-.1zM53.6 98.9l5.8 .1h-5.8z"/>
<path d="M53.6 99l5.9 .1-.1-.1zM53.6 99l5.9 .1h-5.9z"/>
<path d="M53.6 99.1l5.9 .2v-.2zM53.6 99.1l5.9 .2h-5.9z"/>
<path d="M53.6 99.3l6 .2-.1-.2zM53.6 99.3l6 .2h-6z"/>
<path d="M53.6 99.5l6 .1v-.1zM53.6 99.5l6 .1h-6z"/>
<path d="M53.6 99.6l6 5.5v-5.5zM53.6 99.6l6 5.5h-6z"/>
<path d="M53.6 105.1l6 .2v-.2zM53.6 105.1l6 .2h-6z"/>
<path d="M53.6 105.3l5.9 .2 .1-.2zM53.6 105.3l5.9 .2h-5.9z"/>
<path d="M53.6 105.5l5.9 .1v-.1zM53.6 105.5l5.9 .1h-5.9z"/>
<path d="M53.6 105.6l5.8 .2 .1-.2zM53.6 105.6l5.8 .2h-5.8z"/>
<path d="M53.6 105.8l5.6 .1 .2-.1zM53.6 105.8l5.6 .1h-5.6z"/>
<path d="M53.6 105.9l5.5 .1 .1-.1zM53.6 105.9l5.5 .1h-5.5z"/>
<path d="M53.6 106h5.5zM53.6 106l5.3 .1z"/>
<path d="M53.6 106.1h5.3zM53.6 106.1h5.2z"/>
<path d="M53.6 106.1h5.2zM53.6 106.1h5z"/>
</g>
<!-- layer: Timber 1 -->
<g fill="#b82e00" stroke="#b82e00" stroke-width=".21">
<circle cx="70.4" cy="38.4" r=".08"/>
<circle cx="60.4" cy="38.4" r=".08"/>
<circle cx="63.6" cy="206.4" r=".08"/>
<circle cx="53.6" cy="206.4" r=".08"/>
<circle cx="67.4" cy="206.4" r=".08"/>
<circle cx="57.4" cy="206.4" r=".08"/>
<circle cx="51.1" cy="200.8" r=".08"/>
<circle cx="51.1" cy="232.3" r=".08"/>
<circle cx="41.5" cy="194.4" r=".08"/>
<circle cx="158.9" cy="206.4" r=".08"/>
<circle cx="168.9" cy="206.4" r=".08"/>
<circle cx="155.1" cy="206.4" r=".08"/>
<circle cx="165.1" cy="206.4" r=".08"/>
<circle cx="171.4" cy="200.8" r=".08"/>
<circle cx="171.4" cy="232.3" r=".08"/>
<circle cx="171.4" cy="200.7" r=".08"/>
<circle cx="171.4" cy="210.7" r=".08"/>
<circle cx="171.4" cy="220.7" r=".08"/>
<circle cx="171.4" cy="230.7" r=".08"/>
<circle cx="186.4" cy="209.4" r=".08"/>
<circle cx="186.4" cy="219.4" r=".08"/>
<circle cx="186.4" cy="229.4" r=".08"/>
</g>
<!-- layer: Dimensions -->
<g fill="none" stroke="#000" stroke-width=".21">
<path d="M28.1 16.7v3.4M29.3 17.4h41.5M72.1 16.7v3.4M28.6 38.7v3.4M44.6 38.7v3.4M44.9 38.4h3.8M47.5 29.4h.3M48.1 30.6v2.3M48.1 34.8v2.3M51.6 38.7v3.4M72.1 38.7v3.4M29.8 41.5h13.5"/>
<path d="M45.8 41.5h4.5M52.8 41.5h18M55.6 139.8v3.3M72.1 139.8v3.3M15.1 153.4h8.9M15.7 153.4l.2 3.5M15.8 150.9l-.1 1.2M16 158.1l.1 1.3M18.3 156.7l-3.1 .2M41.6 153.4h13.7M41.6 143.4h13.7M42.2 144.6v2.9"/>
<path d="M42.2 149.3v2.9M56.8 140.4h14M80.8 159v1.2M86.7 155.9v5.3M88 156.5h1M90.2 155.9v5.3M34.1 170.8v2.9M35.3 173.1h35.5M72.1 170.9v2.8M80.2 164.5h6.2M80.2 161.5h6.2M80.2 172.5h6.2"/>
<path d="M80.8 161.5v.5M80.8 163.9v.6M80.8 165.7v1.8M80.8 169.4v1.8M30.5 194.4h5.3M31.1 195.7v19.8M186.7 194.4h5.3M191.4 195.7v19.8M31.1 217.4v19.8M73.9 200.4h2.4M75.6 201.7v13.8M75.6 217.4v13.8"/>
<path d="M191.4 217.4v19.8M30.5 238.4h5.3M73.9 232.4h2.4M186.7 238.4h5.3"/>
</g>
<g fill="#000" stroke="#000" stroke-width=".21">
<path d="M28.1 17.4l1.2-.2v.4zM70.8 17.2l1.3 .2-1.3 .2zM47.9 37.1h.4l-.2 1.3zM48.1 29.4l.2 1.2h-.4zM28.6 41.5l1.2-.3v.4zM43.3 41.2l1.3 .3-1.3 .1zM44.6 41.5l1.2-.3v.4zM50.3 41.2l1.3 .3-1.3 .1zM51.6 41.5l1.2-.3v.4zM70.8 41.2l1.3 .3-1.3 .1zM15.8 156.9l.4 1.2h-.4zM15.5 152.2h.4l-.2 1.2z"/>
<path d="M42 152.2h.4l-.2 1.2zM42.2 143.4l.2 1.2h-.4zM55.6 140.4l1.2-.2v.4zM70.8 140.2l1.3 .2-1.3 .2zM86.7 156.5l1.3-.2v.4zM89 156.3l1.2 .2-1.2 .2zM34.1 173.1l1.2-.2v.4zM70.8 172.9l1.3 .2-1.3 .2zM80.8 164.5l.3 1.2h-.5zM80.6 160.2h.5l-.3 1.3zM80.6 171.2h.5l-.3 1.3zM31.1 194.4l.2 1.3h-.4z"/>
<path d="M191.4 194.4l.2 1.3h-.4zM75.6 200.4l.3 1.3h-.5zM30.9 237.2h.4l-.2 1.2zM75.4 231.2h.5l-.3 1.2zM191.2 237.2h.4l-.2 1.2z"/>
</g>
<!-- layer: Shugg Blocks -->
<g fill="none" stroke="#000" stroke-width=".21">
<path d="M32.1 17.9v10.8l1 .3-2.5 .9 2 .7v10.3M33.1 17.9v10.4l2 .7-2.4 .9 .9 .3v10.7M67.1 17.9v10.8l1 .3-2.5 .9 2 .7v10.3M68.1 17.9v10.4l2 .7-2.4 .9 .9 .3v10.7M32.6 151.9v7.7l1 .4-2.5 .8 2 .7v7.4M33.6 151.9v7.4l2 .6-2.4 .9 .9 .3v7.8M66.6 140.9v13l1 .3-2.5 .9 2 .6v12.7M67.6 140.9v12.6l2 .7-2.4 .9 .9 .3v13M53.6 199.4h-8.9l-.6 2-.9-2.5-.3 1h-9.3M53.6 198.4h-9.2l-.3 .9-.9-2.4-.7 2h-8.9M168.9 199.4h8.9l.7 2 .8-2.5 .3 1h9.3M168.9 198.4h9.3l.3 .9 .8-2.4 .7 2h8.9"/>
<path d="M53.6 234.4h-8.9l-.6 2-.9-2.5-.3 1h-9.3M53.6 233.4h-9.2l-.3 .9-.9-2.4-.7 2h-8.9M168.9 234.4h8.9l.7 2 .8-2.5 .3 1h9.3M168.9 233.4h9.3l.3 .9 .8-2.4 .7 2h8.9"/>
</g>
<!-- layer: TitleBlock -->
<g fill="none" stroke="#000" stroke-width=".21">
<path d="M149.8 6.3h24v42.6h-24zM150.8 7.3h22v40.5h-22zM155.8 12.3h12v30.5h-12zM156.3 12.8h11v15.8h-11zM156.3 12.8h11v29.5h-11zM156.8 17.6l-.5 .5M158 14.2l-1.2 1.1M159.1 19.8l-1.1 1.1M160.2 16.4l-1.1 1.2M161.3 13.1l-1.1 1.1M161.4 15.3h.8v6.3h.6l-1 2.5-1-2.5h.6zM161.4 19.7l-.1 .1"/>
<path d="M162.4 18.7l-.2 .3M163.6 15.3l-1.2 1.1M163.8 12.8l-.2 .3M165.8 17.6l-1.1 1.1M166.8 10.3l-3.3-1.2h3.3v4.7M166.9 14.2l-1.1 1.1M179.8 6.3h24v42.6h-24zM180.8 7.3h22v40.5h-22zM185.8 12.3h12v30.5h-12zM186.3 12.8h11v29.5h-11zM186.3 19.7h11v15.8h-11h11v-15.8h-11v15.8zM187.5 19.8l-1.1 1.1"/>
<path d="M189.9 19.7l-.1 .1M196.5 19.8l-1.1 1.1M153.8 27.6l-1.3 3.2v-3.2h4.8M156.3 26.6h11v15.7h-11zM156.8 26.6l-.5 .5M156.8 35.5l-.5 .6M158 23.2l-1.2 1.1M158 32.2l-1.2 1.1M159.1 28.8l-1.1 1.1M159.1 37.8l-1.1 1.1M160.2 25.4l-1.1 1.2M160.2 34.4l-1.1 1.1"/>
<path d="M160.8 27.3h2v.5h-2zM161.1 22.3l-.9 .9M161.3 31l-1.1 1.2M161.4 37.7l-.1 .1M161.8 31.1l1 2.5h-.6v6.2h-.8v-6.2h-.6zM162.3 27.8l-1 1M162.4 36.7l-.2 .2M163.6 24.3l-1.2 1.1M163.6 33.3l-1.2 1.1M164.7 20.9l-1.1 1.2M164.7 29.9l-1.1 1.1M164.7 38.9l-1.1 1.1"/>
<path d="M165.8 26.6l-1.1 1.1M165.8 35.5l-1.1 1.2M166.3 27.6h4.7v3.2l-1.2-3.2M166.9 23.2l-1.1 1.1M166.9 32.2l-1.1 1.1M167.3 20.6l-.4 .3M167.3 29.6l-.4 .3M167.3 38.6l-.4 .3M186.4 23.2l-.1 .1M186.4 32.2l-.1 .1M187.5 28.8l-1.1 1.1M188.7 25.4l-1.2 1.2"/>
<path d="M188.7 34.4l-1.1 1.1M189.8 22.1l-1.1 1.1M189.8 31l-1.1 1.2M190.8 20.5h2v.5h-2zM190.9 27.7l-1.1 1.1M191.4 22.2h.8v6.3h.6l-1 2.5-1-2.5h.6zM191.4 24.9l-.5 .5M191.8 24.2l1 2.5h-.6v6.3h-.8v-6.3h-.6zM191.9 24.4l-.3 .3M192 33.3l-1.1 1.1M193.1 20.9l-1.1 1.2M193.1 29.9l-.9 1"/>
<path d="M194.3 26.6l-1.2 1.1M195.4 23.2l-1.1 1.1M195.4 32.2l-1.1 1.1M196.5 28.8l-1.1 1.1M197.3 25.7l-.8 .9M197.3 34.7l-.7 .8M156.3 40.4h11v1.9h-11zM158 41.2l-1.2 1.1M161.3 40l-1.1 1.2M163.6 42.3h-.1M166.8 41.3v4.8h-3.3l3.3-1.2M166.9 41.2l-1.1 1.1"/>
<path d="M186.3 40.4h11v1.9h-11zM186.4 41.2h-.1M189.4 40.4l-.7 .8M192 42.3h-.1M195.4 41.2l-1.1 1.1"/>
</g>
<g fill="#000" stroke="#000" stroke-width=".21">
<circle cx="156.8" cy="19.8" r=".06"/>
<circle cx="156.8" cy="13.1" r=".06"/>
<circle cx="158" cy="16.4" r=".06"/>
<circle cx="158" cy="18.7" r=".06"/>
<circle cx="159.1" cy="13.1" r=".06"/>
<circle cx="159.1" cy="15.3" r=".06"/>
<circle cx="160.2" cy="18.7" r=".06"/>
<circle cx="161.3" cy="15.3" r=".06"/>
<circle cx="161.3" cy="17.6" r=".06"/>
<circle cx="162.4" cy="14.2" r=".06"/>
<circle cx="163.6" cy="17.6" r=".06"/>
<circle cx="163.6" cy="19.8" r=".06"/>
<circle cx="164.7" cy="16.4" r=".06"/>
<circle cx="164.7" cy="14.2" r=".06"/>
<circle cx="165.8" cy="13.1" r=".06"/>
<circle cx="165.8" cy="19.8" r=".06"/>
<circle cx="166.9" cy="16.4" r=".06"/>
<circle cx="166.9" cy="18.7" r=".06"/>
<circle cx="192" cy="19.8" r=".06"/>
<circle cx="194.3" cy="19.8" r=".06"/>
<circle cx="156.8" cy="28.8" r=".06"/>
<circle cx="156.8" cy="22.1" r=".06"/>
<circle cx="156.8" cy="37.8" r=".06"/>
<circle cx="156.8" cy="31" r=".06"/>
<circle cx="158" cy="27.7" r=".06"/>
<circle cx="158" cy="25.4" r=".06"/>
<circle cx="158" cy="34.4" r=".06"/>
<circle cx="158" cy="36.7" r=".06"/>
<circle cx="159.1" cy="24.3" r=".06"/>
<circle cx="159.1" cy="22.1" r=".06"/>
<circle cx="159.1" cy="31" r=".06"/>
<circle cx="159.1" cy="33.3" r=".06"/>
<circle cx="160.2" cy="20.9" r=".06"/>
<circle cx="160.2" cy="36.7" r=".06"/>
<circle cx="160.2" cy="29.9" r=".06"/>
<circle cx="160.2" cy="27.7" r=".06"/>
<circle cx="160.2" cy="38.9" r=".06"/>
<circle cx="161.3" cy="35.5" r=".06"/>
<circle cx="161.3" cy="24.3" r=".06"/>
<circle cx="161.3" cy="26.5" r=".06"/>
<circle cx="162.4" cy="38.9" r=".06"/>
<circle cx="162.4" cy="32.2" r=".06"/>
<circle cx="162.4" cy="20.9" r=".06"/>
<circle cx="162.4" cy="29.9" r=".06"/>
<circle cx="162.4" cy="23.2" r=".06"/>
<circle cx="163.6" cy="26.5" r=".06"/>
<circle cx="163.6" cy="28.8" r=".06"/>
<circle cx="163.6" cy="37.8" r=".06"/>
<circle cx="163.6" cy="35.5" r=".06"/>
<circle cx="164.7" cy="32.2" r=".06"/>
<circle cx="164.7" cy="23.2" r=".06"/>
<circle cx="164.7" cy="25.4" r=".06"/>
<circle cx="164.7" cy="34.4" r=".06"/>
<circle cx="165.8" cy="37.8" r=".06"/>
<circle cx="165.8" cy="28.8" r=".06"/>
<circle cx="165.8" cy="22.1" r=".06"/>
<circle cx="165.8" cy="31" r=".06"/>
<circle cx="166.9" cy="25.4" r=".06"/>
<circle cx="166.9" cy="34.4" r=".06"/>
<circle cx="166.9" cy="27.7" r=".06"/>
<circle cx="166.9" cy="36.7" r=".06"/>
<circle cx="186.4" cy="27.7" r=".06"/>
<circle cx="186.4" cy="34.4" r=".06"/>
<circle cx="186.4" cy="25.4" r=".06"/>
<circle cx="187.5" cy="31" r=".06"/>
<circle cx="187.5" cy="22.1" r=".06"/>
<circle cx="187.5" cy="33.3" r=".06"/>
<circle cx="187.5" cy="24.3" r=".06"/>
<circle cx="188.6" cy="27.7" r=".06"/>
<circle cx="188.6" cy="20.9" r=".06"/>
<circle cx="188.6" cy="29.9" r=".06"/>
<circle cx="189.8" cy="24.3" r=".06"/>
<circle cx="189.8" cy="26.5" r=".06"/>
<circle cx="189.8" cy="33.3" r=".06"/>
<circle cx="190.9" cy="23.2" r=".06"/>
<circle cx="190.9" cy="29.9" r=".06"/>
<circle cx="190.9" cy="32.2" r=".06"/>
<circle cx="192" cy="26.5" r=".06"/>
<circle cx="192" cy="28.8" r=".06"/>
<circle cx="193.1" cy="34.4" r=".06"/>
<circle cx="193.1" cy="25.4" r=".06"/>
<circle cx="193.1" cy="32.2" r=".06"/>
<circle cx="193.1" cy="23.2" r=".06"/>
<circle cx="194.3" cy="31" r=".06"/>
<circle cx="194.3" cy="22.1" r=".06"/>
<circle cx="194.3" cy="28.8" r=".06"/>
<circle cx="195.4" cy="34.4" r=".06"/>
<circle cx="195.4" cy="25.4" r=".06"/>
<circle cx="195.4" cy="27.7" r=".06"/>
<circle cx="196.5" cy="31" r=".06"/>
<circle cx="196.5" cy="22.1" r=".06"/>
<circle cx="196.5" cy="24.3" r=".06"/>
<circle cx="196.5" cy="33.3" r=".06"/>
<circle cx="156.8" cy="40" r=".06"/>
<circle cx="159.1" cy="42.3" r=".06"/>
<circle cx="159.1" cy="40" r=".06"/>
<circle cx="161.3" cy="42.3" r=".06"/>
<circle cx="162.4" cy="41.2" r=".06"/>
<circle cx="164.7" cy="41.2" r=".06"/>
<circle cx="165.8" cy="40" r=".06"/>
<circle cx="187.5" cy="42.3" r=".06"/>
<circle cx="189.8" cy="42.3" r=".06"/>
<circle cx="190.9" cy="41.2" r=".06"/>
<circle cx="193.1" cy="41.2" r=".06"/>
<circle cx="196.5" cy="42.3" r=".06"/>
</g>
<!-- layer: Components 3 -->
<g fill="none" stroke="#000" stroke-width=".21">
<path d="M54.1 188.9a.97 .97 0 0 1 1-1h5a1.01 1.01 0 0 1 1 1M54.1 188.9v10.5h7v-10.5M54.1 199.4h7v1h-7zM161.4 199.4h7v1h-7zM162.4 187.9a1.01 1.01 0 0 0-1 1M162.4 187.9h5a1.01 1.01 0 0 1 1 1v10.5h-7v-10.5M56 214.3l.2 .4 .3 .1h2.5l.3-.1 .2-.4M56 214.3v-13.1h3.6v13.1M163 214.3v.2l.5 .3h2.6l.4-.3 .1-.2M163 214.3v-13.1h3.6v13.1"/>
<circle cx="57.6" cy="193.6" r="3"/>
<circle cx="164.9" cy="193.6" r="3"/>
</g>
<!-- layer: Title Block -->
<g fill="none" stroke="#000" stroke-width=".21">
<path d="M51.3 54.1h21.4M70.9 75h-6.6l-8.5 8.4M55.7 92.4h12.4M75.5 141.9h-7.2l-9 4.1M66.6 195.8h-2.1v8.4M68.3 183.9h-2.2l-3.4 3.5M83.8 203.3h-2.2l-8.9 1.9M63.6 228.6v11.8h2.2M68 221l7.9 2.4h2.2M72.5 228.2l9.1 5h2.2M97.4 221.4l3.5 3.5h2.2M46.6 240.6v5.4h2.2"/>
<path d="M3.4 261.4h203v27.5h-203zM51.4 266.9h155M51.4 272.4h155M51.4 277.9h155M51.4 261.4v27.5M72.4 261.4v27.5M121.4 261.4v27.5M142.4 261.4v27.5M183.4 261.4v11M51.4 283.4h155M183.4 283.4v5.5"/>
</g>
<path d="M49.1 54.1l2.2-.4v.7zM53.6 92.4l2.1-.3v.7zM55.5 83.2l.5 .5-1.8 1.3zM57.3 146.9l1.9-1.2 .3 .6zM62.4 187.1l.5 .5-1.8 1.3zM64.1 204.2h.7l-.3 2.2zM70.6 205.6l2.1-.8 .1 .8zM63.6 226.4l.4 2.2h-.7zM65.9 220.4l2.2 .2-.2 .7zM70.6 227.2l2.1 .7-.3 .7zM95.9 219.9l1.8 1.3-.5 .5zM46.6 238.4l.4 2.2h-.7z" fill="#000" stroke="#000" stroke-width=".21"/>
<g font-size="5.6">
<text x="106.9" y="68.9">Vertical sliding double hung window</text>
<text x="106.5" y="73.9">Residential 2 pane</text>
</g>
<g font-size="4.2">
<text x="106.6" y="82.9">Features:</text>
<text x="106.7" y="142.9">Specifications:</text>
<text x="73.4" y="266.2">Timber for Shugg</text>
<text x="144.4" y="266.2">DH102_TFC9</text>
<text x="185.4" y="265.9">1:2</text>
<text x="73.4" y="271.7">A:A &amp; B:B</text>
<text x="144.4" y="271.6">11-08-21</text>
<text x="185.4" y="271.6">001</text>
<text x="73.4" y="277.2">-</text>
<text x="144.4" y="277.2">Double Hung</text>
<text x="73.4" y="282.7">-</text>
<text x="144.4" y="282.6">Residential</text>
<text x="73.4" y="288.2">-</text>
<text x="144.4" y="288.1">Single</text>
<text x="185.4" y="288.2">5mm</text>
</g>
<g font-size="3.5">
<text x="74.8" y="105.3">SECTION A-A</text>
<text x="83.6" y="248.9">SECTION B-B</text>
<text x="7" y="266.3">Neotechnical Industries Ltd</text>
</g>
<g font-size="3.1">
<text x="167.5" y="11.3">A</text>
<text x="152.3" y="27">B</text>
<text x="169.1" y="27">B</text>
<text x="151.8" y="47">DH102</text>
<text x="167.5" y="46.1">A</text>
<text x="181.9" y="47">DH102</text>
</g>
<g font-size="2.8">
<text x="73.1" y="58.2">head rebate for drawing</text>
<text x="73.1" y="54.8">Glass shown below</text>
<text x="73.2" y="61.5">clarity only</text>
<text x="71.2" y="76">Midseal</text>
<text x="106.8" y="87.9">Sashless panes of glass move within their own plane</text>
<text x="68.5" y="93.2">OVERLAP NOT TO SCALE</text>
<text x="106.7" y="92.9">Provides high and low ventilation</text>
<text x="68.6" y="96.5">Typically 100mm</text>
<text x="106.7" y="97.9">Narrow aluminium profiles hidden inside timber covers</text>
<text x="106.8" y="106.3">(frames may need to be adapted to suit)</text>
<text x="106.8" y="102.9">Can be retrofitted to solve ventilation problems</text>
<text x="106.7" y="112.9">Removable midseal closes off winter draughts</text>
<text x="106.7" y="117.9">Lock open position provides secure ventilation</text>
<text x="106.8" y="126">sliding pane (shown at top)</text>
<text x="106.9" y="122.6">Acrylic lifting handle may be positioned at the bottom or top of the bottom</text>
<text x="106.9" y="132.9">Available with or without a Base Pane</text>
<text x="76" y="142.9">Wool Pile Carrier</text>
<text x="106.8" y="152.9">Curved and/or raking heads available</text>
<text x="106.7" y="157.9">Frame height from 600mm</text>
<text x="106.7" y="162.9">Frame width from 370mm</text>
<text x="106.9" y="167.9">Annealed, laminated, toughened or Low E glass available as standard</text>
<text x="106.7" y="172.9">Most powder coated and anodised aluminium finishes available as standard</text>
<text x="68.7" y="184.6">Shugg Lock - typically</text>
<text x="68.7" y="188">required on one side</text>
<text x="68.7" y="191.3">only</text>
<text x="67" y="196.8">Guide N1389</text>
<text x="84.3" y="204">Timber guide cover</text>
<text x="78.5" y="224.4">'h' Plastic</text>
<text x="103.4" y="225.9">Glass</text>
<text x="84.3" y="233.9">Timber guide cover</text>
<text x="66.2" y="241.5">Guide N1389</text>
<text x="49.3" y="246.7">Timber jamb</text>
<text x="52.4" y="264.1">Frame Type</text>
<text x="52.5" y="269.7">Section</text>
<text x="122.4" y="264.1">Drawing name</text>
<text x="122.4" y="269.6">Date drawn</text>
<text x="172.2" y="269.6">Revision</text>
<text x="172.3" y="264.2">Scale</text>
<text x="8.8" y="271.8">9 McDonald St, Sandringham,</text>
<text x="21.4" y="275.1">Auckland.</text>
<text x="52.5" y="275.1">Notes</text>
<text x="122.6" y="275.1">Window style</text>
<text x="11.9" y="281.8">Email: info@shugg.co.nz</text>
<text x="15" y="278.5">Phone: 09 815 0481</text>
<text x="52.5" y="280.6">Notes</text>
<text x="122.6" y="280.7">Window format</text>
<text x="16.5" y="285.2">www.shugg.co.nz</text>
<text x="52.5" y="286.1">Notes</text>
<text x="122.5" y="286.2">Glazing</text>
<text x="170.3" y="286.1">Thickness</text>
</g>
<g font-size="2.1">
<text x="20" y="291.4">Details subject to change without notice. Exterior frames by others, Neotechnical Industries Ltd does not own the rights to exterior frames shown and are indicative only. All other details</text>
<text x="56.6" y="293.9">© Neotechnical Industries Ltd, not to be reproduced, altered or distributed in any form without permission.</text>
</g>
<g font-size="1.7">
<text x="45.4" y="17">68 minimum</text>
<text x="47.1" y="34.5">18</text>
<text x="34.3" y="41.1">22 min.</text>
<text x="47.1" y="41.1">14</text>
<text x="60.3" y="41.1">31 min.</text>
<text x="19.4" y="135.5">NOT TO SCALE</text>
<text x="19.5" y="137.6">Standard Height</text>
<text x="21.5" y="133.4">Base Pane</text>
<text x="20.6" y="141.8">Other heights</text>
<text x="22.4" y="143.9">available</text>
<text x="22.9" y="139.7">125mm</text>
<text x="61" y="140.1">23 min.</text>
<text x="41.2" y="149">20</text>
<text x="12.3" y="155.8">5.0° min.</text>
<text x="87.3" y="156.2">3.5</text>
<text x="80.4" y="163.6">3</text>
<text x="48.4" y="172.8">68 minimum</text>
<text x="80.4" y="169.1">8</text>
<text x="28.3" y="217">68 min.</text>
<text x="74.7" y="217">64</text>
<text x="188.6" y="217">68 min.</text>
</g>
<g font-size="1">
<text x="151.8" y="8.9">2 Panel Double Hung</text>
<text x="152" y="10.2">125mm Base Pane -</text>
<text x="153.2" y="11.5">Closed Position</text>
<text x="181.8" y="8.8">2 Panel Double Hung</text>
<text x="182" y="10.1">125mm Base Pane -</text>
<text x="183.5" y="11.4">Open Position</text>
<text x="157.9" y="41.6">Fixed base pane</text>
<text x="187.9" y="41.6">Fixed base pane</text>
</g>
</svg>
